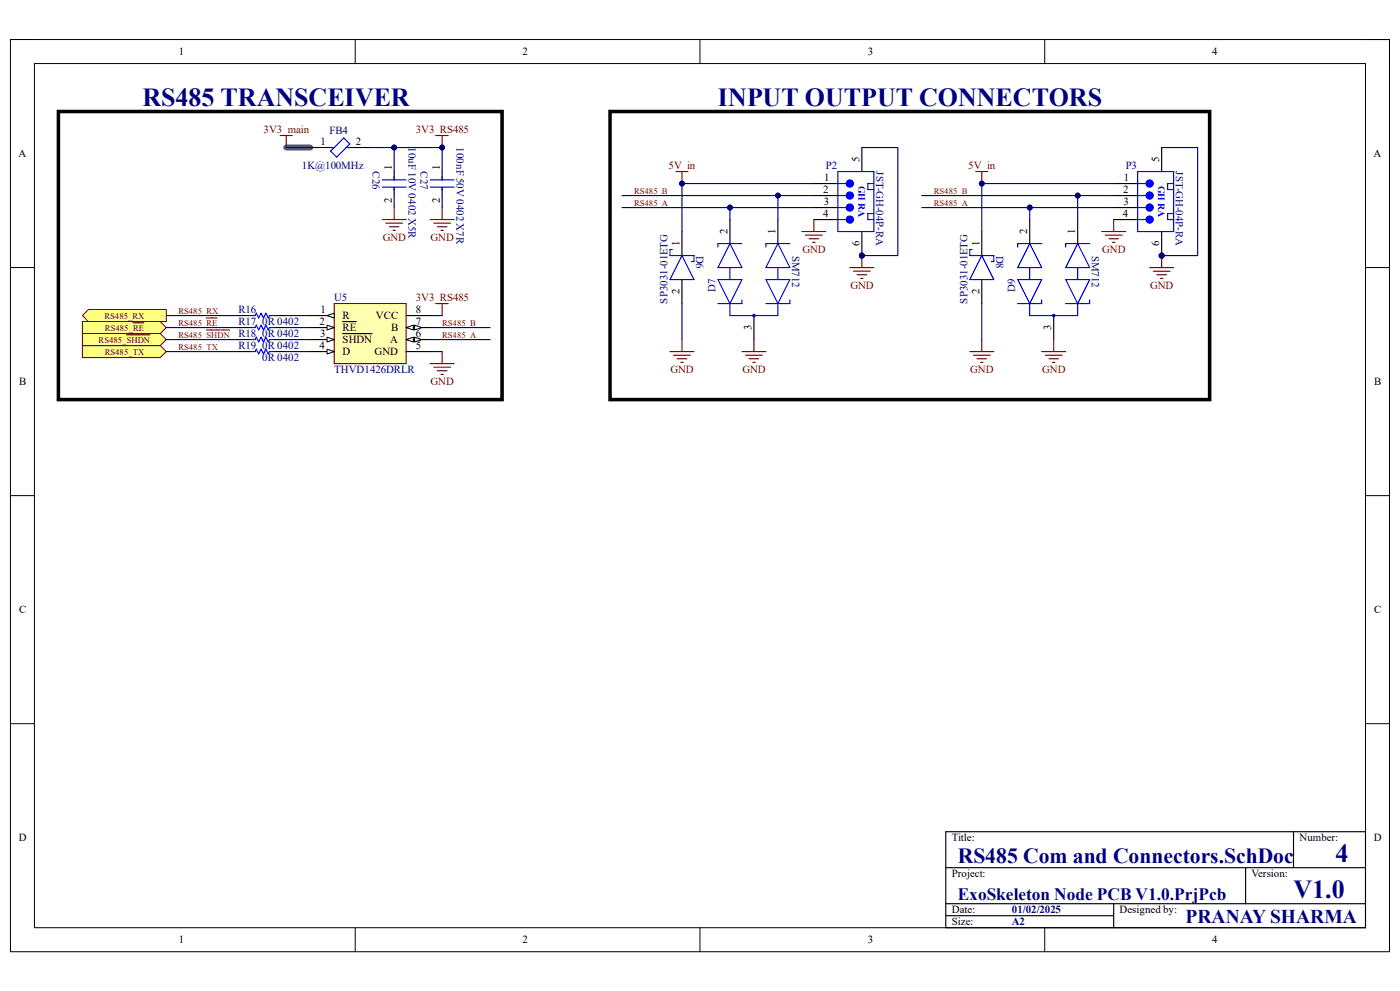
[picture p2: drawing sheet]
<svg xmlns="http://www.w3.org/2000/svg" width="420mm" height="297mm" viewBox="0 0 420 297" stroke-linecap="round" stroke-linejoin="round" font-family="sans-serif">
<path d="M3.1 11.9h413.7v273.3h-413.7z" fill="none" stroke="#000" stroke-width=".3"/>
<path d="M10.3 19h399.3v259h-399.3z" fill-rule="evenodd" fill="#fff"/>
<g fill="none" stroke="#000" stroke-width=".3">
<path d="M3.1 11.8h7.2M10.3 19h399.3v259h-399.3zM106.6 11.8v7.2M210 11.8v7.2M313.4 11.8v7.2M409.6 11.9h7.2v7.1M3.1 80.2h7.2M409.6 80.2h7.2M3.1 148.5h7.2M409.6 148.5h7.2M3.1 216.9h7.2M409.6 216.9h7.2"/>
<path d="M106.6 278v7.2M210 278v7.2M313.4 278v7.2M416.8 278v7.2"/>
</g>
<path d="M85.9 44.2h7.2" fill="none" stroke="#00a36e" stroke-width="1.8"/>
<path d="M283.7 249.3h125.9v28.7h-125.9zM388 249.3v10.8M283.7 274.4h50.4M283.7 260.1h125.9M283.7 270.8h125.9M334.1 270.8v7.2M373.7 260.1v10.7" fill="none" stroke="#000" stroke-width=".34"/>
<path d="M100.3 91h21.5v18h-21.5z" fill-rule="evenodd" fill="#ffffb0"/>
<path d="M100.3 91h21.5v18h-21.5z" fill="none" stroke="#800000" stroke-width=".34"/>
<path d="M93.1 94.6h7.2" fill="none" stroke="#000" stroke-width=".34"/>
<path d="M98.1 94.6l2.2-.7v1.4z" fill="#f8fcff"/>
<path d="M98.1 94.6l2.2-.7v1.4z" fill="none" stroke="#000" stroke-width=".3"/>
<path d="M93.1 98.2h7.2" fill="none" stroke="#000" stroke-width=".34"/>
<path d="M98.1 97.5l2.2 .7-2.2 .7z" fill="#f8fcff"/>
<path d="M98.1 97.5l2.2 .7-2.2 .7z" fill="none" stroke="#000" stroke-width=".3"/>
<path d="M102.8 96.4h4.1M93.1 101.8h7.2" fill="none" stroke="#000" stroke-width=".34"/>
<path d="M98.1 101.1l2.2 .7-2.2 .7z" fill="#f8fcff"/>
<path d="M98.1 101.1l2.2 .7-2.2 .7z" fill="none" stroke="#000" stroke-width=".3"/>
<path d="M102.8 100h8.8M93.1 105.4h7.2" fill="none" stroke="#000" stroke-width=".34"/>
<path d="M98.1 104.7l2.2 .7-2.2 .7z" fill="#f8fcff"/>
<path d="M98.1 104.7l2.2 .7-2.2 .7z" fill="none" stroke="#000" stroke-width=".3"/>
<path d="M121.8 105.4h7.2M121.8 101.8h7.2" fill="none" stroke="#000" stroke-width=".34"/>
<path d="M121.8 101.8l2.2-.7v1.4z" fill="#f8fcff"/>
<path d="M121.8 101.8l2.2-.7v1.4z" fill="none" stroke="#000" stroke-width=".3"/>
<path d="M124.4 101.1l2.1 .7-2.1 .7z" fill="#f8fcff"/>
<path d="M124.4 101.1l2.1 .7-2.1 .7z" fill="none" stroke="#000" stroke-width=".3"/>
<path d="M121.8 98.2h7.2" fill="none" stroke="#000" stroke-width=".34"/>
<path d="M121.8 98.2l2.2-.7v1.4z" fill="#f8fcff"/>
<path d="M121.8 98.2l2.2-.7v1.4z" fill="none" stroke="#000" stroke-width=".3"/>
<path d="M124.4 97.5l2.1 .7-2.1 .7z" fill="#f8fcff"/>
<path d="M124.4 97.5l2.1 .7-2.1 .7z" fill="none" stroke="#000" stroke-width=".3"/>
<path d="M121.8 94.6h7.2" fill="none" stroke="#000" stroke-width=".34"/>
<path d="M130.8 40.6h3.6M132.6 40.6v3.6M130.8 91h3.6M132.6 91v3.6M129 109h7.2M130.1 110h5.1M131.2 111.1h2.9M132.3 112.2h.7M132.6 105.4v3.6" fill="none" stroke="#800000" stroke-width=".34"/>
<circle cx="132.6" cy="44.2" r=".72" fill="#000080"/>
<circle cx="132.6" cy="44.2" r=".72" fill="none" stroke="#000080" stroke-width=".3"/>
<g fill="none" stroke="#800000" stroke-width=".34">
<path d="M84.1 40.6h3.6M85.9 40.6v3.6M114.7 65.8h7.1M115.7 66.9h5.1M116.8 68h2.9M117.9 69h.7M118.2 62.2v3.6M129 65.8h7.2M130.1 66.9h5.1M131.2 68h2.9M132.3 69h.7M132.6 62.2v3.6"/>
<path d="M61.9 95.3h3.2M61.9 98.9h7"/>
</g>
<g fill="none" stroke="#000" stroke-width=".34">
<path d="M93.1 44.2h7.2M103.9 44.2h7.2M118.2 51.4v2.5M118.2 56.4v2.2M132.6 51.4v2.5M132.6 56.4v2.2M71.5 94.6h3.6M71.5 98.2h3.6M82.3 94.6h3.6M82.3 98.2h3.6M71.5 101.8h3.6M71.5 105.4h3.6"/>
<path d="M82.3 101.8h3.6M82.3 105.4h3.6"/>
</g>
<g fill="none" stroke="#00f" stroke-width=".34">
<path d="M99.2 45.3l3.9-4 1.8 1.8-3.9 4zM99.2 44.2h1.1M103.9 44.2h1M114.7 53.9h7.1M114.7 56.1h7.1M118.2 52.8v1.1M118.2 56.1v1.1M129 53.9h7.2M129 56.1h7.2M132.6 52.8v1.1M132.6 56.1v1.1M75.1 94.6h1.4l.4-.7 .7 1.4 .7-1.4 .7 1.4 .8-1.4 .7 1.4 .3-.7h1.5"/>
<path d="M75.1 98.2h1.4l.4-.7 .7 1.4 .7-1.4 .7 1.4 .8-1.4 .7 1.4 .3-.7h1.5M75.1 101.8h1.4l.4-.7 .7 1.4 .7-1.4 .7 1.4 .8-1.4 .7 1.4 .3-.7h1.5M75.1 105.4h1.4l.4-.7 .7 1.4 .7-1.4 .7 1.4 .8-1.4 .7 1.4 .3-.7h1.5"/>
</g>
<path d="M24.7 96.4h23.4l1.8 1.8-1.8 1.8h-23.4z" fill-rule="evenodd" fill="#ffff80"/>
<path d="M24.7 96.4h23.4l1.8 1.8-1.8 1.8h-23.4z" fill="none" stroke="#800000" stroke-width=".3"/>
<path d="M39.9 96.7h3.2" fill="none" stroke="#800000" stroke-width=".34"/>
<path d="M24.7 94.6l1.8-1.8h23.4v3.6h-23.4z" fill-rule="evenodd" fill="#ffff80"/>
<path d="M24.7 94.6l1.8-1.8h23.4v3.6h-23.4z" fill="none" stroke="#800000" stroke-width=".3"/>
<path d="M24.7 103.6h23.4l1.8 1.8-1.8 1.8h-23.4z" fill-rule="evenodd" fill="#ffff80"/>
<path d="M24.7 103.6h23.4l1.8 1.8-1.8 1.8h-23.4z" fill="none" stroke="#800000" stroke-width=".3"/>
<path d="M24.7 100h23.4l1.8 1.8-1.8 1.8h-23.4z" fill-rule="evenodd" fill="#ffff80"/>
<path d="M24.7 100h23.4l1.8 1.8-1.8 1.8h-23.4z" fill="none" stroke="#800000" stroke-width=".3"/>
<path d="M38 100.3h7" fill="none" stroke="#800000" stroke-width=".34"/>
<path d="M17.5 33.4h133.1v86.4h-133.1z" fill="none" stroke="#000" stroke-width="1.1"/>
<circle cx="348.5" cy="76.6" r=".72" fill="#000080"/>
<circle cx="348.5" cy="76.6" r=".72" fill="none" stroke="#000080" stroke-width=".3"/>
<path d="M334.1 58.6h7.2M334.1 55h7.2" fill="none" stroke="#000" stroke-width=".34"/>
<path d="M341.3 51.4h10.8v18h-10.8zM341.3 58.6h2.5" fill="none" stroke="#00f" stroke-width=".34"/>
<circle cx="344.9" cy="58.6" r="1.08" fill="#00f"/>
<g fill="none" stroke="#00f" stroke-width=".34">
<path d="M341.3 55h2.5"/>
<circle cx="344.9" cy="58.6" r="1.08"/>
</g>
<circle cx="344.9" cy="55" r="1.08" fill="#00f"/>
<g fill="none" stroke="#00f" stroke-width=".34">
<path d="M352.1 55h-1.8v1.8h1.8M341.3 65.8h2.5M352.1 64h-1.8v1.8h1.8"/>
<circle cx="344.9" cy="55" r="1.08"/>
</g>
<path d="M334.1 65.8h7.2M334.1 62.2h7.2" fill="none" stroke="#000" stroke-width=".34"/>
<circle cx="344.9" cy="65.8" r="1.08" fill="#00f"/>
<g fill="none" stroke="#00f" stroke-width=".34">
<path d="M341.3 62.2h2.5"/>
<circle cx="344.9" cy="65.8" r="1.08"/>
</g>
<circle cx="344.9" cy="62.2" r="1.08" fill="#00f"/>
<circle cx="344.9" cy="62.2" r="1.08" fill="none" stroke="#00f" stroke-width=".34"/>
<path d="M348.5 44.2v7.2M348.5 69.4v7.2" fill="none" stroke="#000" stroke-width=".34"/>
<circle cx="348.5" cy="76.6" r=".72" fill="#000080"/>
<circle cx="348.5" cy="76.6" r=".72" fill="none" stroke="#000080" stroke-width=".3"/>
<path d="M348.5 76.6v3.6M344.9 80.2h7.2M346 81.3h5M347 82.4h2.9M348.1 83.4h.7" fill="none" stroke="#800000" stroke-width=".34"/>
<circle cx="348.5" cy="76.6" r=".72" fill="#000080"/>
<circle cx="348.5" cy="76.6" r=".72" fill="none" stroke="#000080" stroke-width=".3"/>
<path d="M183 33.4h179.9v86.4h-179.9z" fill="none" stroke="#000" stroke-width="1.1"/>
<path d="M330.5 69.4h7.2M331.6 70.5h5M332.7 71.6h2.8M333.7 72.6h.8M334.1 65.8v3.6M312.5 105.4h7.2M313.6 106.5h5M314.7 107.5h2.8M315.7 108.6h.8M316.1 101.8v3.6" fill="none" stroke="#800000" stroke-width=".34"/>
<g fill="none" stroke="#00f" stroke-width=".34">
<path d="M308.9 73l3.6 7.2h-7.2zM312.5 73h-7.2v1.1M323.3 73l3.6 7.2h-7.2zM326.9 73h-7.2v1.1M305.3 83.8h7.2l-3.6 7.2zM308.9 91v3.6h14.4v-3.6M308.9 80.2v3.6M312.5 89.9v1.1h-7.2M319.7 83.8h7.2l-3.6 7.2zM323.3 80.2v3.6M326.9 89.9v1.1h-7.2"/>
<circle cx="316.1" cy="94.6" r=".36"/>
</g>
<path d="M308.9 65.8v7.2M323.3 65.8v7.2M316.1 94.6v7.2" fill="none" stroke="#000" stroke-width=".34"/>
<circle cx="258.6" cy="76.6" r=".72" fill="#000080"/>
<circle cx="258.6" cy="76.6" r=".72" fill="none" stroke="#000080" stroke-width=".3"/>
<path d="M244.2 58.6h7.2M244.2 55h7.2" fill="none" stroke="#000" stroke-width=".34"/>
<path d="M251.4 51.4h10.7v18h-10.7zM251.4 58.6h2.5" fill="none" stroke="#00f" stroke-width=".34"/>
<circle cx="255" cy="58.6" r="1.08" fill="#00f"/>
<g fill="none" stroke="#00f" stroke-width=".34">
<path d="M251.4 55h2.5"/>
<circle cx="255" cy="58.6" r="1.08"/>
</g>
<circle cx="255" cy="55" r="1.08" fill="#00f"/>
<g fill="none" stroke="#00f" stroke-width=".34">
<path d="M262.1 55h-1.8v1.8h1.8M251.4 65.8h2.5M262.1 64h-1.8v1.8h1.8"/>
<circle cx="255" cy="55" r="1.08"/>
</g>
<path d="M244.2 65.8h7.2M244.2 62.2h7.2" fill="none" stroke="#000" stroke-width=".34"/>
<circle cx="255" cy="65.8" r="1.08" fill="#00f"/>
<g fill="none" stroke="#00f" stroke-width=".34">
<path d="M251.4 62.2h2.5"/>
<circle cx="255" cy="65.8" r="1.08"/>
</g>
<circle cx="255" cy="62.2" r="1.08" fill="#00f"/>
<circle cx="255" cy="62.2" r="1.08" fill="none" stroke="#00f" stroke-width=".34"/>
<path d="M258.6 44.2v7.2M258.6 69.4v7.2" fill="none" stroke="#000" stroke-width=".34"/>
<circle cx="258.6" cy="76.6" r=".72" fill="#000080"/>
<circle cx="258.6" cy="76.6" r=".72" fill="none" stroke="#000080" stroke-width=".3"/>
<path d="M258.6 76.6v3.6M255 80.2h7.1M256 81.3h5.1M257.1 82.3h2.9M258.2 83.4h.7" fill="none" stroke="#800000" stroke-width=".34"/>
<circle cx="258.6" cy="76.6" r=".72" fill="#000080"/>
<circle cx="258.6" cy="76.6" r=".72" fill="none" stroke="#000080" stroke-width=".3"/>
<g fill="none" stroke="#800000" stroke-width=".34">
<path d="M240.6 69.4h7.2M241.6 70.5h5.1M242.7 71.6h2.9M243.8 72.6h.7M244.2 65.8v3.6M201 105.4h7.2M202.1 106.5h5M203.1 107.5h2.9M204.2 108.6h.7M204.6 101.8v3.6M222.6 105.4h7.2M223.7 106.5h5"/>
<path d="M224.7 107.5h2.9M225.8 108.6h.7M226.2 101.8v3.6"/>
</g>
<g fill="none" stroke="#00f" stroke-width=".34">
<path d="M201.7 74.8h-.7v1.8h7.2v1.8h-.7M204.6 76.6l3.6 7.2h-7.2zM219 73l3.6 7.2h-7.2zM222.6 73h-7.2v1.1M233.4 73l3.6 7.2h-7.2zM237 73h-7.2v1.1M215.4 83.8h7.2l-3.6 7.2zM219 91v3.6h14.4v-3.6M219 80.2v3.6M222.6 89.9v1.1h-7.2M229.8 83.8h7.2l-3.6 7.2zM233.4 80.2v3.6"/>
<path d="M237 89.9v1.1h-7.2"/>
<circle cx="226.2" cy="94.6" r=".36"/>
</g>
<path d="M204.6 69.4v7.2M219 65.8v7.2M233.4 65.8v7.2M204.6 83.8v7.2M226.2 94.6v7.2" fill="none" stroke="#000" stroke-width=".34"/>
<path d="M118.2 44.2v7.2M118.2 58.6v3.6M132.6 58.6v3.6M129 94.6h3.6M129 105.4h3.6" fill="none" stroke="#000080" stroke-width=".34"/>
<circle cx="118.2" cy="44.2" r=".72" fill="#000080"/>
<circle cx="118.2" cy="44.2" r=".72" fill="none" stroke="#000080" stroke-width=".3"/>
<path d="M111.1 44.2h21.5v7.2" fill="none" stroke="#000080" stroke-width=".34"/>
<circle cx="118.2" cy="44.2" r=".72" fill="#000080"/>
<circle cx="118.2" cy="44.2" r=".72" fill="none" stroke="#000080" stroke-width=".3"/>
<circle cx="132.6" cy="44.2" r=".72" fill="#000080"/>
<circle cx="132.6" cy="44.2" r=".72" fill="none" stroke="#000080" stroke-width=".3"/>
<path d="M85.9 44.2h7.2M348.5 44.2h10.8v32.4h-10.8M49.9 94.6h21.6M49.9 98.2h21.6M85.9 94.6h7.2M85.9 98.2h7.2M129 98.2h18M49.9 101.8h21.6M49.9 105.4h21.6M85.9 101.8h7.2M85.9 105.4h7.2M129 101.8h18" fill="none" stroke="#000080" stroke-width=".34"/>
<circle cx="348.5" cy="76.6" r=".72" fill="#000080"/>
<circle cx="348.5" cy="76.6" r=".72" fill="none" stroke="#000080" stroke-width=".3"/>
<path d="M334.1 55h-39.6v14.4" fill="none" stroke="#000080" stroke-width=".34"/>
<circle cx="294.5" cy="55" r=".72" fill="#000080"/>
<circle cx="294.5" cy="55" r=".72" fill="none" stroke="#000080" stroke-width=".3"/>
<path d="M276.5 58.6h57.6" fill="none" stroke="#000080" stroke-width=".34"/>
<circle cx="323.3" cy="58.6" r=".72" fill="#000080"/>
<circle cx="323.3" cy="58.6" r=".72" fill="none" stroke="#000080" stroke-width=".3"/>
<path d="M276.5 62.2h57.6" fill="none" stroke="#000080" stroke-width=".34"/>
<circle cx="308.9" cy="62.2" r=".72" fill="#000080"/>
<circle cx="308.9" cy="62.2" r=".72" fill="none" stroke="#000080" stroke-width=".3"/>
<path d="M308.9 62.2v3.6" fill="none" stroke="#000080" stroke-width=".34"/>
<circle cx="308.9" cy="62.2" r=".72" fill="#000080"/>
<circle cx="308.9" cy="62.2" r=".72" fill="none" stroke="#000080" stroke-width=".3"/>
<path d="M323.3 58.6v7.2" fill="none" stroke="#000080" stroke-width=".34"/>
<circle cx="323.3" cy="58.6" r=".72" fill="#000080"/>
<circle cx="323.3" cy="58.6" r=".72" fill="none" stroke="#000080" stroke-width=".3"/>
<path d="M258.6 44.2h10.7v32.4h-10.7" fill="none" stroke="#000080" stroke-width=".34"/>
<circle cx="258.6" cy="76.6" r=".72" fill="#000080"/>
<circle cx="258.6" cy="76.6" r=".72" fill="none" stroke="#000080" stroke-width=".3"/>
<path d="M244.2 55h-39.6v14.4" fill="none" stroke="#000080" stroke-width=".34"/>
<circle cx="204.6" cy="55" r=".72" fill="#000080"/>
<circle cx="204.6" cy="55" r=".72" fill="none" stroke="#000080" stroke-width=".3"/>
<path d="M186.6 58.6h57.6" fill="none" stroke="#000080" stroke-width=".34"/>
<circle cx="233.4" cy="58.6" r=".72" fill="#000080"/>
<circle cx="233.4" cy="58.6" r=".72" fill="none" stroke="#000080" stroke-width=".3"/>
<path d="M186.6 62.2h57.6" fill="none" stroke="#000080" stroke-width=".34"/>
<circle cx="219" cy="62.2" r=".72" fill="#000080"/>
<circle cx="219" cy="62.2" r=".72" fill="none" stroke="#000080" stroke-width=".3"/>
<path d="M219 62.2v3.6" fill="none" stroke="#000080" stroke-width=".34"/>
<circle cx="219" cy="62.2" r=".72" fill="#000080"/>
<circle cx="219" cy="62.2" r=".72" fill="none" stroke="#000080" stroke-width=".3"/>
<path d="M233.4 58.6v7.2" fill="none" stroke="#000080" stroke-width=".34"/>
<circle cx="233.4" cy="58.6" r=".72" fill="#000080"/>
<circle cx="233.4" cy="58.6" r=".72" fill="none" stroke="#000080" stroke-width=".3"/>
<path d="M204.6 91v10.8M294.5 91v10.8" fill="none" stroke="#000080" stroke-width=".34"/>
<path d="M291.6 74.8h-.7v1.8h7.2v1.8h-.7M294.5 76.6l3.6 7.2h-7.2z" fill="none" stroke="#00f" stroke-width=".34"/>
<path d="M294.5 69.4v7.2M294.5 83.8v7.2" fill="none" stroke="#000" stroke-width=".34"/>
<path d="M202.8 51.4h3.6M204.6 51.4v3.6M290.9 105.4h7.2M292 106.5h5M293.1 107.5h2.9M294.2 108.6h.7M294.5 101.8v3.6" fill="none" stroke="#800000" stroke-width=".34"/>
<circle cx="204.6" cy="55" r=".72" fill="#000080"/>
<circle cx="204.6" cy="55" r=".72" fill="none" stroke="#000080" stroke-width=".3"/>
<path d="M292.7 51.4h3.6M294.5 51.4v3.6" fill="none" stroke="#800000" stroke-width=".34"/>
<circle cx="294.5" cy="55" r=".72" fill="#000080"/>
<circle cx="294.5" cy="55" r=".72" fill="none" stroke="#000080" stroke-width=".3"/>
<g font-size="7.8" fill="#000080">
<text x="42.7" y="31.7">RS485 TRANSCEIVER</text>
<text x="215.4" y="31.7">INPUT OUTPUT CONNECTORS</text>
<text x="400.6" y="258.4">4</text>
<text x="388" y="269.2">V1.0</text>
</g>
<text font-size="6.5" fill="#000080" x="287.3" y="258.7">RS485 Com and Connectors.SchDoc</text>
<text font-size="5.8" fill="#000080" x="355.7" y="276.8">PRANAY SHARMA</text>
<text font-size="5.2" fill="#000080" x="287.3" y="269.7">ExoSkeleton Node PCB V1.0.PrjPcb</text>
<g font-size="3.3">
<text x="53.6" y="16.5">1</text>
<text x="156.8" y="16.5">2</text>
<text x="260.3" y="16.5">3</text>
<text x="363.6" y="16.5">4</text>
<text x="5.6" y="47.1">A</text>
<text x="96.1" y="43.5">1</text>
<text x="106.7" y="43.5">2</text>
<text x="412.1" y="47.1">A</text>
<text x="117.6" y="51.1" transform="rotate(-90 117.6 51.1)">1</text>
<text x="132" y="51.1" transform="rotate(-90 132 51.1)">1</text>
<text x="257.9" y="48.5" transform="rotate(-90 257.9 48.5)">5</text>
<text x="347.8" y="48.5" transform="rotate(-90 347.8 48.5)">5</text>
<text x="247" y="57.9">2</text>
<text x="247.2" y="54.3">1</text>
<text x="336.9" y="57.9">2</text>
<text x="337.2" y="54.3">1</text>
<text x="117.6" y="60.8" transform="rotate(-90 117.6 60.8)">2</text>
<text x="132" y="60.8" transform="rotate(-90 132 60.8)">2</text>
<text x="247" y="65.1">4</text>
<text x="247.1" y="61.5">3</text>
<text x="336.9" y="65.1">4</text>
<text x="337.1" y="61.5">3</text>
<text x="218.3" y="70.1" transform="rotate(-90 218.3 70.1)">2</text>
<text x="232.7" y="70.1" transform="rotate(-90 232.7 70.1)">1</text>
<text x="308.2" y="70.1" transform="rotate(-90 308.2 70.1)">2</text>
<text x="322.6" y="70.1" transform="rotate(-90 322.6 70.1)">1</text>
<text x="203.9" y="73.7" transform="rotate(-90 203.9 73.7)">1</text>
<text x="257.9" y="73.8" transform="rotate(-90 257.9 73.8)">6</text>
<text x="293.8" y="73.7" transform="rotate(-90 293.8 73.7)">1</text>
<text x="347.8" y="73.8" transform="rotate(-90 347.8 73.8)">6</text>
<text x="203.9" y="88.1" transform="rotate(-90 203.9 88.1)">2</text>
<text x="293.8" y="88.1" transform="rotate(-90 293.8 88.1)">2</text>
<text x="96.1" y="93.9">1</text>
<text x="102.8" y="95.7">R</text>
<text x="112.8" y="95.7">VCC</text>
<text x="124.7" y="93.9">8</text>
<text x="95.9" y="97.5">2</text>
<text x="96" y="101">3</text>
<text x="102.8" y="99.3">RE</text>
<text x="117.3" y="99.3">B</text>
<text x="124.7" y="101">6</text>
<text x="124.7" y="97.5">7</text>
<text x="225.5" y="98.8" transform="rotate(-90 225.5 98.8)">3</text>
<text x="315.4" y="98.8" transform="rotate(-90 315.4 98.8)">3</text>
<text x="95.9" y="104.6">4</text>
<text x="102.8" y="102.9">SHDN</text>
<text x="102.8" y="106.5">D</text>
<text x="112.4" y="106.5">GND</text>
<text x="117" y="102.9">A</text>
<text x="124.7" y="104.6">5</text>
<text x="5.7" y="115.4">B</text>
<text x="412.2" y="115.4">B</text>
<text x="5.7" y="183.8">C</text>
<text x="412.2" y="183.8">C</text>
<text x="5.6" y="252.1">D</text>
<text x="285.5" y="252.1">Title:</text>
<text x="389.8" y="252.1">Number:</text>
<text x="412.1" y="252.1">D</text>
<text x="285.5" y="262.9">Project:</text>
<text x="375.5" y="262.9">Version:</text>
<text x="285.5" y="273.7">Date:</text>
<text x="335.9" y="273.7">Designed by:</text>
<text x="285.5" y="277.3">Size:</text>
<text x="53.6" y="282.7">1</text>
<text x="156.8" y="282.7">2</text>
<text x="260.3" y="282.7">3</text>
<text x="363.6" y="282.7">4</text>
</g>
<g font-size="3.3" fill="#800000">
<text x="79" y="39.9">3V3_main</text>
<text x="124.7" y="39.9">3V3_RS485</text>
<text x="200.5" y="50.7">5V_in</text>
<text x="290.4" y="50.7">5V_in</text>
<text x="114.8" y="72.3">GND</text>
<text x="129.2" y="72.3">GND</text>
<text x="240.7" y="75.9">GND</text>
<text x="330.6" y="75.9">GND</text>
<text x="255.1" y="86.7">GND</text>
<text x="345" y="86.7">GND</text>
<text x="124.7" y="90.3">3V3_RS485</text>
<text x="201.1" y="111.8">GND</text>
<text x="222.7" y="111.8">GND</text>
<text x="291" y="111.8">GND</text>
<text x="312.6" y="111.8">GND</text>
<text x="129.2" y="115.4">GND</text>
</g>
<g font-size="3.3" fill="#000080">
<text x="98.8" y="40.3">FB4</text>
<text x="122.6" y="44.2" transform="rotate(90 122.6 44.2)">10uF 10V 0402 X5R</text>
<text x="137" y="44.2" transform="rotate(90 137 44.2)">100nF 50V 0402 X7R</text>
<text x="90.6" y="50.7">1K@100MHz</text>
<text x="111.8" y="51.4" transform="rotate(90 111.8 51.4)">C26</text>
<text x="126.2" y="51.4" transform="rotate(90 126.2 51.4)">C27</text>
<text x="247.7" y="50.7">P2</text>
<text x="262.8" y="51.4" transform="rotate(90 262.8 51.4)">JST-GH-04P-RA</text>
<text x="337.7" y="50.7">P3</text>
<text x="352.8" y="51.4" transform="rotate(90 352.8 51.4)">JST-GH-04P-RA</text>
<text x="208.9" y="76.6" transform="rotate(90 208.9 76.6)">D6</text>
<text x="237.7" y="76.6" transform="rotate(90 237.7 76.6)">SM712</text>
<text x="298.8" y="76.6" transform="rotate(90 298.8 76.6)">D8</text>
<text x="327.6" y="76.6" transform="rotate(90 327.6 76.6)">SM712</text>
<text x="214.7" y="87.4" transform="rotate(-90 214.7 87.4)">D7</text>
<text x="304.6" y="87.4" transform="rotate(-90 304.6 87.4)">D9</text>
<text x="71.5" y="93.9">R16</text>
<text x="100.2" y="90.3">U5</text>
<text x="200.3" y="91" transform="rotate(-90 200.3 91)">SP3031-01ETG</text>
<text x="290.2" y="91" transform="rotate(-90 290.2 91)">SP3031-01ETG</text>
<text x="71.5" y="97.5">R17</text>
<text x="71.5" y="101">R18</text>
<text x="78.7" y="97.5">0R 0402</text>
<text x="78.7" y="101">0R 0402</text>
<text x="71.5" y="104.6">R19</text>
<text x="78.7" y="104.6">0R 0402</text>
<text x="78.7" y="108.2">0R 0402</text>
<text x="100.2" y="111.8">THVD1426DRLR</text>
<text x="303.5" y="273.7">01/02/2025</text>
<text x="303.5" y="277.3">A2</text>
</g>
<g font-size="2.9" fill="#00f">
<text x="257.6" y="55.7" transform="rotate(90 257.6 55.7)">GH RA</text>
<text x="347.5" y="55.7" transform="rotate(90 347.5 55.7)">GH RA</text>
</g>
<g font-size="2.6" fill="#800000">
<text x="190.2" y="58">RS485_B</text>
<text x="280.1" y="58">RS485_B</text>
<text x="190.2" y="61.6">RS485_A</text>
<text x="280.1" y="61.6">RS485_A</text>
<text x="31.3" y="95.5">RS485_RX</text>
<text x="53.5" y="94">RS485_RX</text>
<text x="31.5" y="99.1">RS485_RE</text>
<text x="53.5" y="97.6">RS485_RE</text>
<text x="53.5" y="101.2">RS485_SHDN</text>
<text x="132.6" y="97.6">RS485_B</text>
<text x="132.6" y="101.2">RS485_A</text>
<text x="29.6" y="102.7">RS485_SHDN</text>
<text x="31.4" y="106.3">RS485_TX</text>
<text x="53.5" y="104.8">RS485_TX</text>
</g>
</svg>
